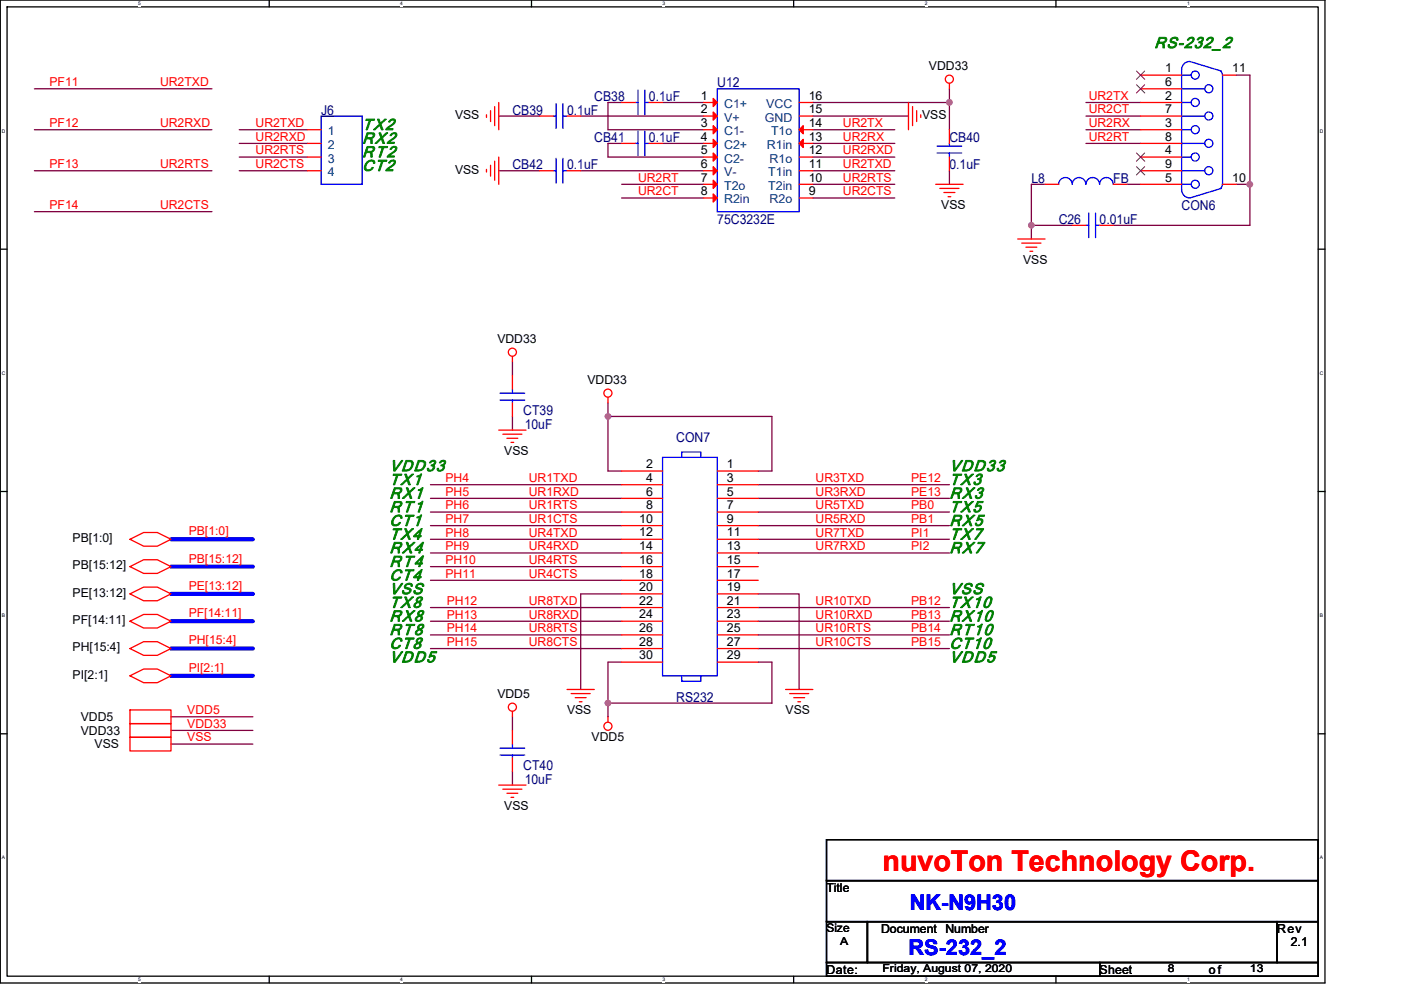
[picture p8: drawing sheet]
<svg xmlns="http://www.w3.org/2000/svg" width="297mm" height="210mm" viewBox="0 0 297 210" stroke-linecap="round" stroke-linejoin="round" font-family="sans-serif">
<path d="M.1 0h280.8v208.5h-280.8zM1.5 1.5h278v205.6h-278z" fill="none" stroke="#000" stroke-width=".28"/>
<g fill="#fff">
<path d="M29.3 .2h.6v1.1h-.6z"/>
<path d="M29.3 207.2h.6v1.2h-.6z"/>
</g>
<path d="M57.1 0v1.5M57.1 207.1v1.4" fill="none" stroke="#000" stroke-width=".28"/>
<g fill="#fff">
<path d="M84.9 .2h.5v1.1h-.5z"/>
<path d="M84.9 207.2h.5v1.2h-.5z"/>
</g>
<path d="M112.7 0v1.5M112.7 207.1v1.4" fill="none" stroke="#000" stroke-width=".28"/>
<g fill="#fff">
<path d="M140.5 .2h.6v1.1h-.6z"/>
<path d="M140.5 207.2h.6v1.2h-.6z"/>
</g>
<path d="M168.3 0v1.5M168.3 207.1v1.4" fill="none" stroke="#000" stroke-width=".28"/>
<g fill="#fff">
<path d="M196.1 .2h.5v1.1h-.5z"/>
<path d="M196.1 207.2h.5v1.2h-.5z"/>
</g>
<path d="M223.9 0v1.5M223.9 207.1v1.4" fill="none" stroke="#000" stroke-width=".28"/>
<g fill="#fff">
<path d="M251.7 .2h.5v1.1h-.5z"/>
<path d="M251.7 207.2h.5v1.2h-.5z"/>
<path d="M.4 27.2h.8v1.1h-.8z"/>
<path d="M279.8 27.2h.8v1.1h-.8z"/>
<path d="M.4 78.5h.8v1.2h-.8z"/>
<path d="M279.8 78.5h.8v1.2h-.8z"/>
</g>
<path d="M.1 52.9h1.4M279.5 52.9h1.4" fill="none" stroke="#000" stroke-width=".28"/>
<g fill="#fff">
<path d="M.4 129.9h.7v1.2h-.7z"/>
<path d="M279.8 129.9h.7v1.2h-.7z"/>
</g>
<path d="M.1 104.2h1.4M279.5 104.2h1.4" fill="none" stroke="#000" stroke-width=".28"/>
<g fill="#fff">
<path d="M.4 181.3h.7v1.2h-.7z"/>
<path d="M279.8 181.3h.7v1.2h-.7z"/>
</g>
<path d="M.1 155.6h1.4M279.5 155.6h1.4M175.2 178.1h104.3v8.7h-104.3zM175.2 186.8h104.3v8.7h-104.3zM175.2 195.5h8.7v8.7h-8.7zM183.9 195.5h86.9v8.7h-86.9zM270.8 195.5h8.7v8.7h-8.7zM175.2 204.2h57.9v2.9h-57.9zM233.1 204.2h46.4v2.9h-46.4z" fill="none" stroke="#000" stroke-width=".28"/>
<g fill="none" stroke="#800040" stroke-width=".28">
<path d="M7.3 18.8h37.6M201.3 18.8v2.9M262.1 15.9h2.9v23.2M7.3 36.2h37.6M7.3 27.5h37.6M50.7 27.5h14.5M50.7 36.2h14.5M50.7 33.3h14.5M50.7 30.4h14.5M105.7 24.6h8.7M105.7 36.2h8.7M123.1 24.6h26.1"/>
<path d="M123.1 36.2h26.1M131.8 30.4h-2.9v2.9h20.3M131.8 21.7h-2.9v5.8h20.3M131.8 39.1h17.4M140.5 30.4h8.7M140.5 21.7h8.7M172.3 21.7h29M172.3 24.6h20.3M172.3 39.1h17.4M172.3 36.2h17.4M172.3 27.5h17.4M172.3 30.4h17.4"/>
<path d="M172.3 33.3h17.4M201.3 21.7v5.8M201.3 36.2v2.9M221.6 39.1h-2.9v8.7M230.2 30.4h11.6M230.2 27.5h11.6M230.2 21.7h11.6M230.2 24.6h11.6M238.9 39.1h2.9M262.1 39.1h2.9M265 39.1v8.7h-29M7.3 44.9h37.6"/>
<path d="M131.8 42h17.4M172.3 42h17.4M218.7 47.8h8.6M218.7 47.8v2.9M108.6 76.8v2.9M108.6 88.3v2.9M128.9 88.3h34.8v11.6h-2.9M128.9 88.3v11.6h2.9M128.9 85.4v2.9M91.3 111.5h40.5M91.3 102.8h40.5M91.3 105.7h40.5"/>
<path d="M91.3 117.3h40.5M91.3 114.4h40.5M91.3 108.6h40.5M160.8 105.7h40.5M160.8 102.8h40.5M160.8 111.5h40.5M160.8 108.6h40.5M160.8 117.3h40.5M160.8 114.4h40.5M91.3 123.1h40.5M91.3 120.2h40.5M91.3 134.7h40.5"/>
<path d="M91.3 137.6h40.5M91.3 128.9h40.5M91.3 131.8h40.5M131.8 126h-8.7v20.2M160.8 134.7h40.5M160.8 137.6h40.5M160.8 128.9h40.5M160.8 131.8h40.5M160.8 126h8.6v20.2M36.3 157.8h17.3M36.3 154.9h17.3M36.3 152h17.3"/>
<path d="M108.6 152v2.9M128.9 149.1v2.9M131.8 140.4h-2.9v8.7M160.8 140.4h2.9v8.7h-34.8M108.6 163.6v2.9"/>
</g>
<g fill="#f0f" stroke="#f0f" stroke-width=".28">
<circle cx="201.3" cy="21.7" r=".57"/>
<circle cx="265" cy="39.1" r=".57"/>
<circle cx="218.7" cy="47.8" r=".57"/>
<circle cx="128.9" cy="88.3" r=".57"/>
<circle cx="128.9" cy="149.1" r=".57"/>
</g>
<path d="M36.3 114.4h17.3M36.3 126h17.3M36.3 131.8h17.3M36.3 120.2h17.3M36.3 137.6h17.3M36.3 143.3h17.3" fill="none" stroke="#00f" stroke-width=".87"/>
<g fill="none" stroke="#f00" stroke-width=".28">
<path d="M201.3 17.7v1.1M241.8 15.9h8.7M241.8 18.8h8.7M259.2 15.9h2.9M65.2 27.5h2.9M65.2 30.4h2.9M65.2 33.3h2.9M65.2 36.2h2.9M103.1 24.3v.6M103.1 35.9v.6M104 23.5v2.3M104 35.1v2.3"/>
<path d="M104.9 22.6v4M104.9 34.2v4M105.7 21.7v5.8M105.7 33.3v5.8M114.4 24.6h2.9M114.4 36.2h2.9M120.2 24.6h2.9M120.2 36.2h2.9M131.8 30.4h2.9M131.8 21.7h2.9M137.6 30.4h2.9M137.6 21.7h2.9"/>
<path d="M149.2 21.7h2.9M149.2 24.6h2.9M149.2 27.5h2.9M149.2 30.4h2.9M149.2 33.3h2.9M149.2 36.2h2.9M149.2 39.1h2.9M169.4 21.7h2.9M169.4 24.6h2.9M169.4 27.5h2.9M169.4 30.4h2.9M169.4 33.3h2.9"/>
<path d="M169.4 36.2h2.9M169.4 39.1h2.9M192.6 21.7v5.8M193.5 22.6v4M194.3 23.5v2.3M195.2 24.3v.6M198.4 39.1h5.8M199.3 40h4M201.3 27.5v2.9M201.3 33.3v2.9M221.6 39.1h2.9M236 39.1h2.9"/>
<path d="M241.8 21.7h8.7M241.8 24.6h8.7M241.8 27.5h8.7M241.8 30.4h8.7M241.8 33.3h8.7M241.8 36.2h8.7M241.8 39.1h8.7M259.2 39.1h2.9M149.2 42h2.9M169.4 42h2.9M200.1 40.8h2.4M201 41.7h.6"/>
<path d="M215.8 50.7h5.8M216.6 51.6h4.1M217.5 52.4h2.3M218.4 53.3h.6M227.3 47.8h2.9M233.1 47.8h2.9M108.6 75.6v1.2M108.6 79.7v2.8M105.7 91.2h5.8M106.6 92.1h4.1M107.5 93h2.3M108.3 93.8h.6"/>
<path d="M108.6 85.4v2.9M128.9 84.3v1.1M131.8 99.9h8.7M152.1 99.9h8.7M27.6 114.4l2.9-1.5h2.9l2.9 1.5-2.9 1.4h-2.9zM131.8 102.8h8.7M131.8 105.7h8.7M131.8 108.6h8.7M131.8 111.5h8.7M131.8 114.4h8.7M131.8 117.3h8.7M152.1 102.8h8.7"/>
<path d="M152.1 105.7h8.7M152.1 108.6h8.7M152.1 111.5h8.7M152.1 114.4h8.7M152.1 117.3h8.7M27.6 126l2.9-1.5h2.9l2.9 1.5-2.9 1.4h-2.9zM27.6 131.8l2.9-1.5h2.9l2.9 1.5-2.9 1.4h-2.9zM27.6 120.2l2.9-1.5h2.9l2.9 1.5-2.9 1.4h-2.9zM27.6 137.6l2.9-1.5h2.9l2.9 1.5-2.9 1.4h-2.9zM131.8 120.2h8.7M131.8 123.1h8.7M131.8 126h8.7"/>
<path d="M131.8 128.9h8.7M131.8 131.8h8.7M131.8 134.7h8.7M131.8 137.6h8.7M152.1 120.2h8.7M152.1 123.1h8.7M152.1 126h8.7M152.1 128.9h8.7M152.1 131.8h8.7M152.1 134.7h8.7M152.1 137.6h8.7M27.6 156.4h8.7v2.9h-8.7z"/>
<path d="M27.6 153.5h8.7v2.9h-8.7zM27.6 143.3l2.9-1.4h2.9l2.9 1.4-2.9 1.5h-2.9zM27.6 150.6h8.7v2.9h-8.7zM108.6 150.9v1.1M108.6 154.9v2.9M120.2 146.2h5.8M121.1 147.1h4M122 148h2.3M122.8 148.8h.6M128.9 152v1.2M131.8 140.4h8.7M152.1 140.4h8.7"/>
<path d="M166.6 146.2h5.7M167.4 147.1h4.1M168.3 148h2.3M169.2 148.8h.5M105.7 166.5h5.8M106.6 167.4h4.1M107.5 168.3h2.3M108.3 169.1h.6M108.6 160.7v2.9"/>
<circle cx="201.3" cy="16.8" r=".86"/>
<circle cx="108.6" cy="74.7" r=".86"/>
<circle cx="128.9" cy="83.4" r=".86"/>
<circle cx="108.6" cy="150" r=".86"/>
<circle cx="128.9" cy="154" r=".86"/>
</g>
<g fill="none" stroke="#00f" stroke-width=".28">
<path d="M135.3 19.1v5.2M136.7 19.1v5.2M152.1 18.8h17.3v26.1h-17.3zM250.5 18.8h4.9M250.5 15.9h2.1M250.5 14.8v25.5M250.5 14.8a1.71 1.71 0 0 1 1.8-1.8l6.6 2.1M258.8 15.1l.4 .8M259.2 15.9v23.2M68.1 24.6h8.7v14.5h-8.7zM117.3 24.6h.6M117.3 36.2h.6"/>
<path d="M117.9 22v5.2M117.9 33.6v5.2M119.4 24.6h.8M119.4 36.2h.8M119.4 22v5.2M119.4 33.6v5.2M134.7 30.4h.6M134.7 21.7h.6M135.3 27.8v5.2M136.7 30.4h.9M136.7 21.7h.9M136.7 27.8v5.2"/>
<path d="M198.7 32.4h5.2M198.7 31h5.2M201.3 30.4v.6M201.3 32.4v.9M224.5 39.1a1.44 1.44 0 0 1 1.4-1.4 1.44 1.44 0 0 1 1.4 1.4 1.43 1.43 0 0 1 1.5-1.4 1.48 1.48 0 0 1 1.4 1.4 1.43 1.43 0 0 1 1.5-1.4 1.45 1.45 0 0 1 1.4 1.4M233.1 39.1a1.42 1.42 0 0 1 1.5-1.4 1.45 1.45 0 0 1 1.4 1.4M250.5 24.6h4.9M250.5 30.4h4.9M250.5 36.2h4.9M250.5 21.7h2.1M250.5 27.5h2.1M250.5 33.3h2.1"/>
<path d="M250.5 39.1h2.1M258.9 40l-6.6 2a1.76 1.76 0 0 1-1.8-1.8M259.2 39.1l-.4 .8M230.2 47.8h.6M230.8 45.2v5.2M232.3 47.8h.8M232.3 45.2v5.2M106 83.4h5.2M106 84.9h5.2M108.6 84.9v.5M108.6 82.5v.9M140.5 97h11.6v46.3h-11.6z"/>
<path d="M144.5 97v-1.1h4.1v1.1M106 158.7h5.2M108.6 157.8v.9M144.5 143.3v1.2h4.1v-1.2M106 160.1h5.2M108.6 160.1v.6"/>
<circle cx="253.4" cy="15.9" r=".86"/>
<circle cx="256.3" cy="18.8" r=".86"/>
<circle cx="253.4" cy="33.3" r=".86"/>
<circle cx="253.4" cy="21.7" r=".86"/>
<circle cx="253.4" cy="27.5" r=".86"/>
<circle cx="253.4" cy="39.1" r=".86"/>
<circle cx="256.3" cy="36.2" r=".86"/>
<circle cx="256.3" cy="24.6" r=".86"/>
<circle cx="256.3" cy="30.4" r=".86"/>
</g>
<path d="M241 15.1l1.7 1.7M241 18l1.7 1.7M242.7 15.1l-1.8 1.7M242.7 18l-1.8 1.7M241 32.4l1.7 1.8M241 35.3l1.7 1.8M242.7 32.4l-1.8 1.8M242.7 35.3l-1.8 1.8" fill="none" stroke="#804000" stroke-width=".21"/>
<g fill="#f00" stroke="#f00" stroke-width=".28">
<path d="M151.2 20.9l.9 .8-.9 .9z"/>
<path d="M151.2 23.7l.9 .9-.9 .9z"/>
<path d="M151.2 26.6l.9 .9-.9 .9z"/>
<path d="M151.2 29.5l.9 .9-.9 .9z"/>
<path d="M151.2 32.4l.9 .9-.9 .9z"/>
<path d="M151.2 35.3l.9 .9-.9 .9z"/>
<path d="M151.2 38.2l.9 .9-.9 .9z"/>
<path d="M151.2 41.1l.9 .9-.9 .9z"/>
<path d="M169.4 27.5l.9-.9v1.8z"/>
<path d="M169.4 30.4l.9-.9v1.8z"/>
</g>
<path d="M68.1 24.7h2.7" fill="none" stroke="#000080" stroke-width=".21"/>
<text font-size="6.1" fill="#f00" x="187.1" y="184.8">nuvoTon Technology Corp.</text>
<g font-size="4.6" fill="#00f">
<text x="192.9" y="193.1">NK-N9H30</text>
<text x="192.6" y="202.6">RS-232_2</text>
</g>
<g font-size="3.4" fill="#008000">
<text x="244.7" y="10.2">RS-232_2</text>
<text x="76.8" y="27.5">TX2</text>
<text x="76.8" y="33.3">RT2</text>
<text x="76.8" y="30.4">RX2</text>
<text x="76.8" y="36.2">CT2</text>
<text x="82.6" y="99.9">VDD33</text>
<text x="201.3" y="99.9">VDD33</text>
<text x="82.6" y="105.7">RX1</text>
<text x="82.6" y="102.8">TX1</text>
<text x="201.3" y="102.8">TX3</text>
<text x="201.3" y="105.7">RX3</text>
<text x="82.6" y="108.6">RT1</text>
<text x="82.6" y="111.5">CT1</text>
<text x="201.3" y="108.6">TX5</text>
<text x="201.3" y="111.5">RX5</text>
<text x="82.6" y="114.4">TX4</text>
<text x="82.6" y="117.3">RX4</text>
<text x="201.3" y="114.4">TX7</text>
<text x="201.3" y="117.3">RX7</text>
<text x="82.6" y="120.2">RT4</text>
<text x="82.6" y="123.1">CT4</text>
<text x="82.6" y="128.9">TX8</text>
<text x="82.6" y="131.8">RX8</text>
<text x="82.6" y="126">VSS</text>
<text x="201.3" y="131.8">RX10</text>
<text x="201.3" y="126">VSS</text>
<text x="201.3" y="128.9">TX10</text>
<text x="82.6" y="134.7">RT8</text>
<text x="82.6" y="137.6">CT8</text>
<text x="201.3" y="134.7">RT10</text>
<text x="201.3" y="137.6">CT10</text>
<text x="82.6" y="140.5">VDD5</text>
<text x="201.3" y="140.5">VDD5</text>
</g>
<g font-size="2.9" fill="#000080">
<text x="126" y="21.4">CB38</text>
<text x="137.6" y="21.4">0.1uF</text>
<text x="152.1" y="18.5">U12</text>
<text x="68.1" y="24.3">J6</text>
<text x="108.6" y="24.3">CB39</text>
<text x="120.2" y="24.3">0.1uF</text>
<text x="108.6" y="35.9">CB42</text>
<text x="120.2" y="35.9">0.1uF</text>
<text x="126" y="30.1">CB41</text>
<text x="137.6" y="30.1">0.1uF</text>
<text x="201.3" y="30.1">CB40</text>
<text x="201.3" y="35.9">0.1uF</text>
<text x="218.7" y="38.8">L8</text>
<text x="236" y="38.8">FB</text>
<text x="152.1" y="47.5">75C3232E</text>
<text x="224.5" y="47.5">C26</text>
<text x="233.1" y="47.5">0.01uF</text>
<text x="250.5" y="44.6">CON6</text>
<text x="111" y="88">CT39</text>
<text x="111.2" y="90.9">10uF</text>
<text x="143.4" y="93.8">CON7</text>
<text x="143.4" y="148.8">RS232</text>
<text x="111" y="163.3">CT40</text>
<text x="111.2" y="166.2">10uF</text>
</g>
<g font-size="2.6">
<text x="197" y="14.8">VDD33</text>
<text x="247" y="15.3">1</text>
<text x="261.2" y="15.3">11</text>
<text x="148.6" y="21.1">1</text>
<text x="171.5" y="21.1">16</text>
<text x="247" y="18.2">6</text>
<text x="247" y="21.1">2</text>
<text x="96.5" y="25.2">VSS</text>
<text x="148.6" y="24">2</text>
<text x="148.6" y="26.9">3</text>
<text x="148.6" y="29.8">4</text>
<text x="171.5" y="29.8">13</text>
<text x="171.5" y="24">15</text>
<text x="171.5" y="26.9">14</text>
<text x="195.5" y="25.2">VSS</text>
<text x="247" y="24">7</text>
<text x="247" y="26.9">3</text>
<text x="247" y="29.8">8</text>
<text x="148.6" y="32.7">5</text>
<text x="148.6" y="35.6">6</text>
<text x="171.5" y="32.7">12</text>
<text x="171.5" y="35.6">11</text>
<text x="247" y="32.7">4</text>
<text x="247" y="35.6">9</text>
<text x="96.5" y="36.8">VSS</text>
<text x="148.6" y="38.5">7</text>
<text x="148.6" y="41.4">8</text>
<text x="171.5" y="41.4">9</text>
<text x="171.5" y="38.5">10</text>
<text x="247" y="38.5">5</text>
<text x="261.2" y="38.5">10</text>
<text x="199.6" y="44.3">VSS</text>
<text x="216.9" y="55.9">VSS</text>
<text x="105.4" y="72.7">VDD33</text>
<text x="124.6" y="81.4">VDD33</text>
<text x="106.9" y="96.5">VSS</text>
<text x="137" y="99.3">2</text>
<text x="154.1" y="99.3">1</text>
<text x="137" y="102.2">4</text>
<text x="137" y="105.1">6</text>
<text x="154.1" y="102.2">3</text>
<text x="154.1" y="105.1">5</text>
<text x="135.5" y="110.9">10</text>
<text x="135.5" y="113.8">12</text>
<text x="137" y="108">8</text>
<text x="154.1" y="108">7</text>
<text x="154.1" y="110.9">9</text>
<text x="154.1" y="113.8">11</text>
<text x="15.4" y="115">PB[1:0]</text>
<text x="135.5" y="116.7">14</text>
<text x="135.5" y="119.6">16</text>
<text x="154.1" y="116.7">13</text>
<text x="154.1" y="119.6">15</text>
<text x="15.4" y="120.8">PB[15:12]</text>
<text x="135.5" y="122.5">18</text>
<text x="135.5" y="125.4">20</text>
<text x="154.1" y="122.5">17</text>
<text x="154.1" y="125.4">19</text>
<text x="15.4" y="126.6">PE[13:12]</text>
<text x="135.5" y="128.3">22</text>
<text x="135.5" y="131.2">24</text>
<text x="154.1" y="128.3">21</text>
<text x="154.1" y="131.2">23</text>
<text x="15.4" y="132.4">PF[14:11]</text>
<text x="135.5" y="134.1">26</text>
<text x="135.5" y="137">28</text>
<text x="154.1" y="134.1">25</text>
<text x="154.1" y="137">27</text>
<text x="15.4" y="143.9">PI[2:1]</text>
<text x="15.4" y="138.2">PH[15:4]</text>
<text x="135.5" y="139.8">30</text>
<text x="154.1" y="139.8">29</text>
<text x="105.4" y="148">VDD5</text>
<text x="17.1" y="155.8">VDD33</text>
<text x="17.1" y="152.9">VDD5</text>
<text x="120.2" y="151.5">VSS</text>
<text x="166.6" y="151.5">VSS</text>
<text x="20" y="158.7">VSS</text>
<text x="125.4" y="157.2">VDD5</text>
<text x="106.9" y="171.7">VSS</text>
<text x="175.2" y="189.1">Title</text>
<text x="186.8" y="197.8">Document Number</text>
<text x="270.8" y="197.8">Rev</text>
<text x="273.7" y="200.7">2.1</text>
<text x="175.2" y="206.5">Date:</text>
<text x="233.1" y="206.5">Sheet</text>
<text x="256.3" y="206.5">of</text>
</g>
<g font-size="2.6" fill="#f00">
<text x="10.5" y="18.3">PF11</text>
<text x="33.9" y="18.3">UR2TXD</text>
<text x="230.8" y="21.2">UR2TX</text>
<text x="10.5" y="26.9">PF12</text>
<text x="33.9" y="26.9">UR2RXD</text>
<text x="54.2" y="26.9">UR2TXD</text>
<text x="54.2" y="29.8">UR2RXD</text>
<text x="178.7" y="26.9">UR2TX</text>
<text x="178.7" y="29.8">UR2RX</text>
<text x="230.8" y="29.8">UR2RT</text>
<text x="230.8" y="26.9">UR2RX</text>
<text x="230.8" y="24">UR2CT</text>
<text x="10.5" y="35.6">PF13</text>
<text x="33.9" y="35.6">UR2RTS</text>
<text x="54.2" y="35.6">UR2CTS</text>
<text x="54.2" y="32.7">UR2RTS</text>
<text x="178.7" y="35.6">UR2TXD</text>
<text x="178.7" y="32.7">UR2RXD</text>
<text x="135.3" y="41.4">UR2CT</text>
<text x="135.3" y="38.5">UR2RT</text>
<text x="178.7" y="38.5">UR2RTS</text>
<text x="178.7" y="41.4">UR2CTS</text>
<text x="10.5" y="44.3">PF14</text>
<text x="33.9" y="44.3">UR2CTS</text>
<text x="94.4" y="102.2">PH4</text>
<text x="94.4" y="105.1">PH5</text>
<text x="112.1" y="102.2">UR1TXD</text>
<text x="112.1" y="105.1">UR1RXD</text>
<text x="172.9" y="105.1">UR3RXD</text>
<text x="172.9" y="102.2">UR3TXD</text>
<text x="193.2" y="105.1">PE13</text>
<text x="193.2" y="102.2">PE12</text>
<text x="40" y="113.5">PB[1:0]</text>
<text x="94.4" y="108">PH6</text>
<text x="94.4" y="110.9">PH7</text>
<text x="94.4" y="113.8">PH8</text>
<text x="112.1" y="108">UR1RTS</text>
<text x="112.1" y="110.9">UR1CTS</text>
<text x="112.1" y="113.8">UR4TXD</text>
<text x="172.9" y="110.9">UR5RXD</text>
<text x="172.9" y="108">UR5TXD</text>
<text x="172.9" y="113.8">UR7TXD</text>
<text x="193.2" y="110.9">PB1</text>
<text x="193.2" y="108">PB0</text>
<text x="193.2" y="113.8">PI1</text>
<text x="40" y="119.3">PB[15:12]</text>
<text x="94.4" y="119.6">PH10</text>
<text x="94.4" y="116.7">PH9</text>
<text x="112.1" y="119.6">UR4RTS</text>
<text x="112.1" y="116.7">UR4RXD</text>
<text x="172.9" y="116.7">UR7RXD</text>
<text x="193.2" y="116.7">PI2</text>
<text x="40" y="125.1">PE[13:12]</text>
<text x="94.4" y="122.5">PH11</text>
<text x="112.1" y="122.5">UR4CTS</text>
<text x="40" y="130.9">PF[14:11]</text>
<text x="94.7" y="128.3">PH12</text>
<text x="94.7" y="131.2">PH13</text>
<text x="112.1" y="128.3">UR8TXD</text>
<text x="112.1" y="131.2">UR8RXD</text>
<text x="172.9" y="128.3">UR10TXD</text>
<text x="172.9" y="131.2">UR10RXD</text>
<text x="193.2" y="128.3">PB12</text>
<text x="193.2" y="131.2">PB13</text>
<text x="40" y="136.7">PH[15:4]</text>
<text x="94.7" y="134.1">PH14</text>
<text x="94.7" y="137">PH15</text>
<text x="112.1" y="134.1">UR8RTS</text>
<text x="112.1" y="137">UR8CTS</text>
<text x="172.9" y="134.1">UR10RTS</text>
<text x="172.9" y="137">UR10CTS</text>
<text x="193.2" y="134.1">PB14</text>
<text x="193.2" y="137">PB15</text>
<text x="40" y="142.5">PI[2:1]</text>
<text x="39.7" y="154.3">VDD33</text>
<text x="39.7" y="151.5">VDD5</text>
<text x="39.7" y="157.2">VSS</text>
</g>
<g font-size="2.6" fill="#004080">
<text x="153.5" y="22.9">C1+</text>
<text x="162.4" y="22.9">VCC</text>
<text x="69.5" y="28.7">1</text>
<text x="153.5" y="25.8">V+</text>
<text x="153.5" y="28.7">C1-</text>
<text x="162.1" y="25.8">GND</text>
<text x="163.5" y="28.7">T1o</text>
<text x="69.5" y="31.6">2</text>
<text x="69.5" y="34.5">3</text>
<text x="153.5" y="31.6">C2+</text>
<text x="153.5" y="34.5">C2-</text>
<text x="162.6" y="31.6">R1in</text>
<text x="163.2" y="34.5">R1o</text>
<text x="69.5" y="37.4">4</text>
<text x="153.5" y="37.4">V-</text>
<text x="153.5" y="40.3">T2o</text>
<text x="162.9" y="37.4">T1in</text>
<text x="162.9" y="40.3">T2in</text>
<text x="153.5" y="43.2">R2in</text>
<text x="163.2" y="43.2">R2o</text>
</g>
<text font-size="2.5" x="175.2" y="197.7">Size</text>
<g font-size="2.3">
<text x="178.1" y="200.4">A</text>
<text x="187.1" y="206.2">Friday, August 07, 2020</text>
<text x="247.6" y="206.2">8</text>
<text x="265" y="206.2">13</text>
</g>
<g font-size="1">
<text x="29.3" y="1.1">5</text>
<text x="84.9" y="1.1">4</text>
<text x="140.5" y="1.1">3</text>
<text x="196.1" y="1.1">2</text>
<text x="251.7" y="1.1">1</text>
<text x=".4" y="28.1">D</text>
<text x="279.8" y="28.1">D</text>
<text x=".4" y="79.5">C</text>
<text x="279.8" y="79.5">C</text>
<text x=".4" y="130.9">B</text>
<text x="279.8" y="130.9">B</text>
<text x=".4" y="182.3">A</text>
<text x="279.8" y="182.3">A</text>
<text x="29.3" y="208.2">5</text>
<text x="84.9" y="208.2">4</text>
<text x="140.5" y="208.2">3</text>
<text x="196.1" y="208.2">2</text>
<text x="251.7" y="208.2">1</text>
</g>
</svg>
